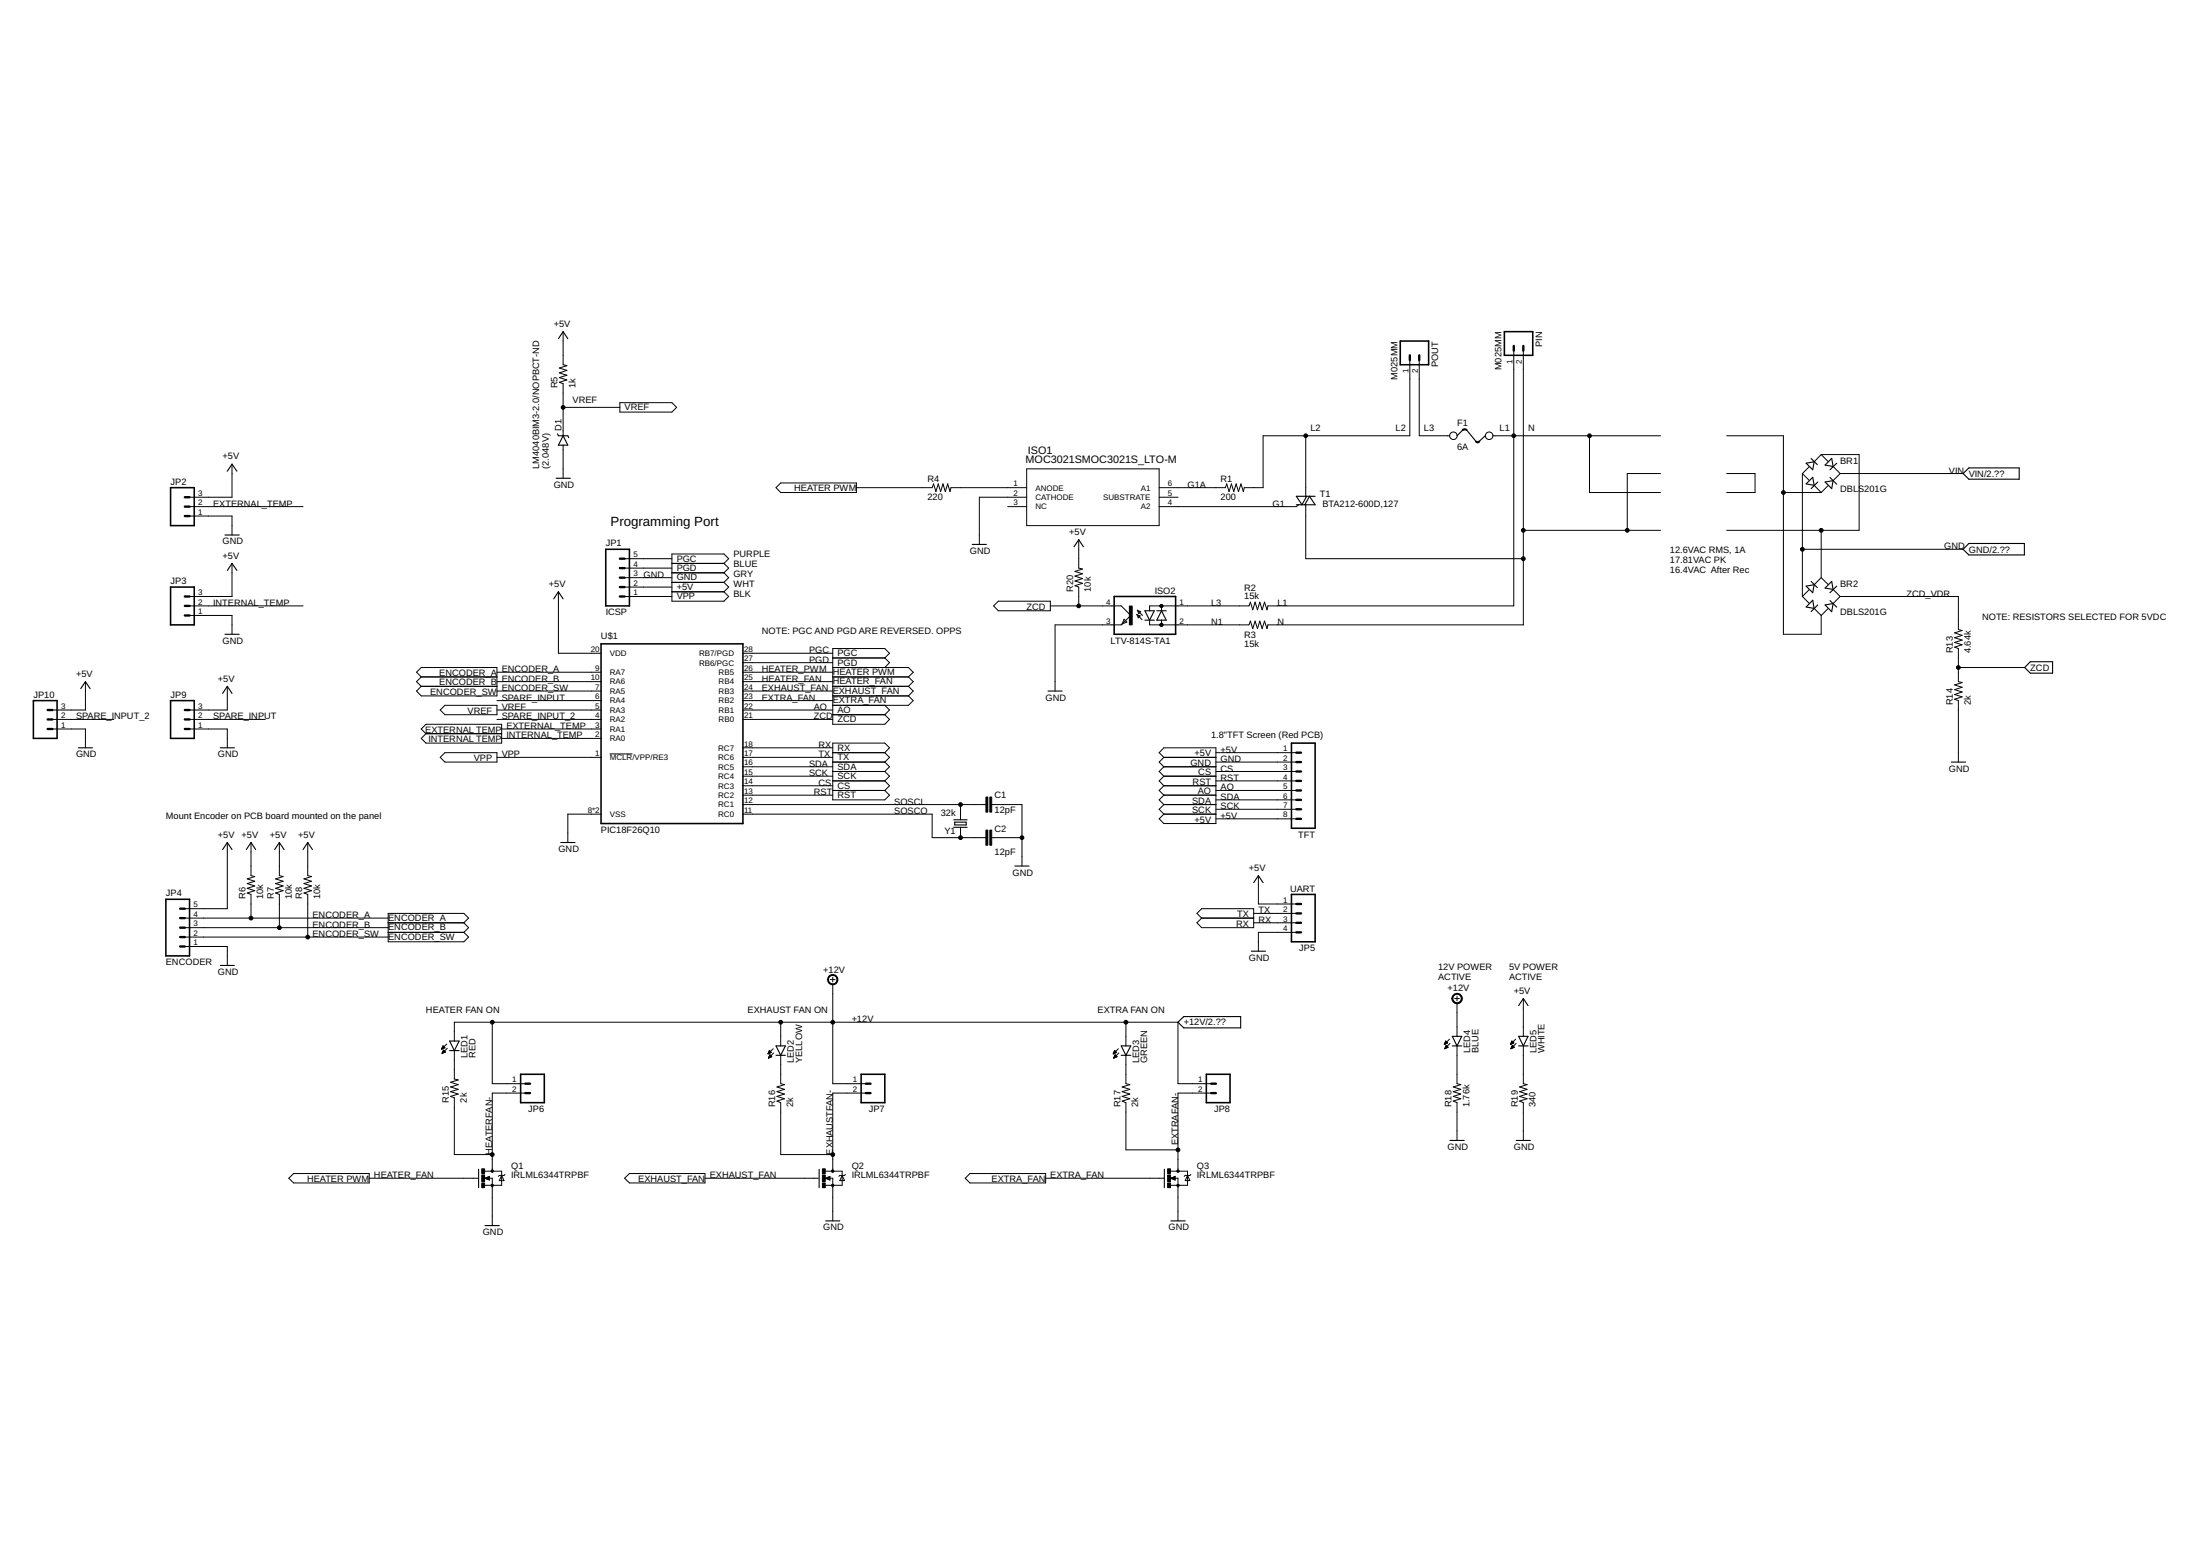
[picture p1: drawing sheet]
<svg xmlns="http://www.w3.org/2000/svg" width="297mm" height="210mm" viewBox="0 0 297 210" stroke-linecap="round" stroke-linejoin="round" font-family="sans-serif">
<g fill="none" stroke="#000" stroke-width=".14">
<path d="M76 44.8v4.4l.5 .2-1 .3 1 .3-1 .3 1 .4-1 .3 1 .3-1 .3 .5 .2v7M76 55h7.7M83.7 54.4h7l.7 .6-.7 .6h-7zM176.3 58.8v8.3M190.4 48.6v10.2h-19.9v7h-2.5l-.1 .6-.3-1.1-.4 1.1-.3-1.1-.3 1.1-.3-1.1-.4 1.1-.3-1.1-.2 .5h-8.9M191.6 48.6v10.2h4.1M201.5 58.8h22.7M204.4 47.3v34.5h-33.2l-.1 .5-.4-1-.3 1-.3-1-.3 1-.3-1-.4 1-.3-1-.2 .5h-13.4v.6M205.7 47.3v37h-34.5l-.1 .6-.4-1.1-.3 1.1-.3-1.1-.3 1.1-.3-1.1-.4 1.1-.3-1.1-.2 .5h-13.4v-.6M214.6 58.8v7.7h9.6M233.1 58.8h7.7v26.8h5.1v-2.5M25.6 68.4h15.3"/>
<path d="M25.6 69.7h5.7v2.5M31.3 62.7v4.4h-5.7M31.3 76.1v4.4h-5.7M75.4 79.9v8.3h5.8M76 60.1v4.5M84.3 79.2h6.4M84.3 78h6.4M84.3 76.7h6.4M84.3 75.4h6.4M90.7 76.1h7M90.7 77.3h7M90.7 78.6h7"/>
<path d="M90.7 79.9h7M97.7 76.1l.7-.7-.7-.6h-7v6.4h7l.7-.7-.7-.6M97.7 76.1l.7 .6-.7 .6M97.7 77.3l.7 .7-.7 .6M97.7 78.6l.7 .6-.7 .7M105.4 65.2h10.2v1.3h-10.2l-.6-.7zM115.6 65.8h10.3l.1-.5 .4 1.1 .3-1.1 .3 1.1 .3-1.1 .3 1.1 .4-1.1 .3 1.1 .1-.6h10.2M136.1 68.4h2.5M138.6 67.1h-6.4v6.4M138.6 63.3h17.9v7.7h-17.9zM145.6 72.9v3.8l.6 .1-1.1 .3 1.1 .3-1.1 .4 1.1 .3-1.1 .3 1.1 .3-1.1 .4 .5 .1v2.6M156.5 67.1h2.5"/>
<path d="M175.3 68.1l-.3 .3h-18.5M176.3 68.1v7.3h29.4M205.7 71.6h18.5M224.2 63.9h-4.5v7.7M233.1 63.9h3.9v2.6h-3.9M240.8 66.5h5.1M243.4 63.9l.9 .9M243.4 74.1h21.6M243.4 63.9v16.6M244.3 63l-.9 .9M244.3 79.6l-.9 .9M244.9 65.5l1 1"/>
<path d="M245.9 61.4l-1 .9M245.9 61.4l.9 .9M245.9 78l-1 .9M245.9 78l.9 .9M245.9 61.4h5.1v10.2h-17.9M245.9 71.6v6.4M246.8 65.6l-.9 .9M247.5 63l1 .9M247.5 79.6l1 .9M248.5 63.9l-1 1M248.5 63.9h16.5M7.1 97.1h8.3"/>
<path d="M7.1 98.4h4.4v2.5M11.5 92v3.8h-4.4M25.6 97.1h10.2M25.6 98.4h5.1v2.5M25.6 81.8h15.3M25.6 83.1h5.7v2.5M30.7 92.6v3.2h-5.1M56.9 98.4l.6-.6h10.2v2.5h-10.2l-.6-.6 .6-.7zM56.9 91.4l-.7-.7 .7-.6h10.2v3.8h-10.2l-.7-.6 .7-.7M56.9 91.4h10.2M56.9 92.6h10.2M56.9 91.4l-.7 .6 .7 .6"/>
<path d="M57.5 99h10.2M59.4 95.8l.7-.6h7v1.3h-7zM67.1 90.7h14.1M67.1 92h14.1M67.1 93.3h14.1M67.1 94.6h14.1M67.1 95.8h14.1M67.1 97.1h14.1M67.7 98.4h13.5M67.7 99.7h13.5M84.3 80.5h6.4M100.3 88.2h12.1"/>
<path d="M100.3 90.7h12.1M100.3 89.5h12.1M100.3 92h12.1M100.3 93.3h12.1M100.3 94.6h12.1M100.3 95.8h12.1M100.3 97.1h12.1M112.4 96.5h7.1M112.4 88.8h7.1M112.4 90.1h10.3l.6 .6-.6 .7M112.4 91.4h10.3M112.4 92.6h10.3"/>
<path d="M112.4 93.9h10.3M119.5 95.2l.6 .6-.6 .7M119.5 88.8l.6-.6-.6-.7h-7.1v10.3h7.1l.6-.7-.6-.6M119.5 88.8l.6 .7-.6 .6M122.7 93.9l.6 .7-.6 .6h-10.3M122.7 91.4l.6 .6-.6 .6M122.7 92.6l.6 .7-.6 .6M134.8 81.2h7v1.2h-7l-.6-.6zM141.8 81.8h9.6l1.3 1.3-1.2 1.1M151.5 84.2l-.1 .1h-8.9v9M151.8 83.6l.3 .4-.6 .2zM153.5 83l.7 .7"/>
<path d="M153.5 83l.4 .1-.2 .3zM153.6 82.4l.4 .2-.2 .2zM153.6 82.4l.7 .7M156.8 81.8v.6M156.8 83.7v.6M243.4 80.5l.9 .9M244.9 82.1l1 1M246.8 82.2l-.9 .9M248.5 80.5h15.9v4.5l.5 .1-1 .3 1 .4-1 .3 1 .3-1 .3 1 .3-1 .4 .5 .1v4.5l.5 .1-1 .4 1 .3-1 .3 1 .3-1 .3 1 .4-1 .3 .5 .2v8.3M248.5 80.5l-1 1M264.4 90.1h9M30.7 113.7v9h-5.7"/>
<path d="M33.9 113.7v4.5l.5 .1-1 .3 1 .4-1 .3 1 .3-1 .3 1 .3-1 .3 .5 .2v3.2M37.7 113.7v4.5l.5 .1-1 .3 1 .4-1 .3 1 .3-1 .3 1 .3-1 .3 .5 .2v4.5M41.6 113.7v4.5l.5 .1-1.1 .3 1.1 .4-1.1 .3 1.1 .3-1.1 .3 1.1 .3-1.1 .3 .6 .2v5.8M60.1 101.6h7v1.3h-7l-.7-.7zM67.1 102.2h14.1M81.2 109.9h-4.5v3.8M82.3 101.8h3.1M100.3 109.9h25.6v3.2h7.2M100.3 102.2h12.1M100.3 103.5h12.1M100.3 104.8h12.1M100.3 106.1h12.1"/>
<path d="M100.3 107.3h12.1M100.3 100.9h12.1M100.3 108.6h32.8M112.4 102.9h7.1M112.4 101.6h7.1M112.4 104.1h7.1M112.4 105.4h7.1M112.4 106.7h7.1M119.5 101.6l.6-.7-.6-.6h-7.1v7.7h7.1l.6-.7-.6-.6M119.5 101.6l.6 .6-.6 .7M119.5 104.1l.6 .7-.6 .6M119.5 102.9l.6 .6-.6 .6"/>
<path d="M119.5 105.4l.6 .7-.6 .6M129.7 108.6v2.1M129.7 111.7v1.4M133.9 108.6h4.1v8.3M133.9 113.1h4.1M157.1 109.9h7.1M157.1 102.2h7.1M157.1 103.5h7.1M157.1 104.8h7.1M157.1 106.1h7.1M157.1 107.3h7.1M157.1 102.2l-.6-.6 .6-.7h7.1v10.3h-7.1l-.6-.7 .6-.6"/>
<path d="M157.1 108.6h7.1M157.1 102.2l-.6 .7 .6 .6M157.1 103.5l-.6 .6 .6 .7M157.1 104.8l-.6 .6 .6 .7M157.1 106.1l-.6 .6 .6 .6M157.1 107.3l-.6 .7 .6 .6M157.1 108.6l-.6 .6 .6 .7M164.2 102.9h10.8M164.2 101.6h10.8M164.2 104.1h10.8M164.2 105.4h10.8M164.2 106.7h10.8"/>
<path d="M164.2 108h10.8M164.2 109.2h10.8M164.2 110.5h10.8M169.9 118.2v3.8h5.1M25 127.8h5.7v2.5M25 126.5h27.4M25 125.2h27.4M25 123.9h27.4M52.4 124.6h10.2M52.4 125.9h10.2M62.6 124.6l.7-.7-.7-.6h-10.2v3.8h10.2l.7-.6-.7-.6M62.6 124.6l.7 .6-.7 .7"/>
<path d="M66.5 138v8.3h4.4M105.4 138v3.2M112.1 132.2h.7M112.4 131.9v.6M112.4 132.9v13.4h4.5M152 138v3.2M161.6 123.3l.6-.6h7.1v2.5h-7.1l-.6-.6 .6-.7zM162.2 123.9h7.1M169.3 123.3h5.7M169.3 124.6h5.7M175 125.9h-5.1v2.5M196.4 134.8h.6"/>
<path d="M196.7 134.5v.6M196.7 135.4v4.5M205.7 134.8v5.1M39 159l.6-.6h10.2v1.3h-10.2zM49.8 159h14.7M59.6 141.6h.1M59.6 141.5h.2M59.7 141.5h.2M59.7 141.5h.3M59.7 142.2h.1M59.7 141.4h.3M59.7 142.1h.1"/>
<path d="M59.7 142.1h.2M59.8 141.3h.2M59.8 142h.2M59.8 141.3h.1M59.8 142h.3M59.8 141.2h.1M59.8 141.2l-.2 .4M59.8 141.2l.3 .2-.5 .2M59.8 141.9h.2M59.9 141.8h.1M60.1 142l-.2-.2-.2 .4M60.1 142l-.4 .2"/>
<path d="M60.3 140.9l-.7 .7M60.4 141.5l-.7 .7M61.3 140.5v-2.5h97.7v8.3h4.5M61.3 141.8v3.8l.6 .2-1.1 .3 1.1 .3-1.1 .3 1.1 .3-1.1 .4 1.1 .3-1.1 .3 .5 .2v7.7h5.2M65.4 159l.7-.2v.5zM65.4 158.1h2.3v1.9h-2.3M66 159h.5v6.4M67.7 158.7l.4 .7h-.7zM68.2 158.5l-.1 .2h-.7l-.1 .1M70.9 147.6h-4.4v10.5M84.3 159l.7-.6h10.2v1.3h-10.2zM95.2 159h15.3"/>
<path d="M103.7 142.2h.1M103.7 142.2h.2M103.7 142.1h.3M103.8 142.1h.3M103.8 142.8h.1M103.8 142h.3M103.8 142.7h.2M103.8 142h.2M103.8 142.7h.3M103.8 141.9h.2M103.8 142.6h.4M103.9 141.9h.1"/>
<path d="M103.9 141.8h.1M103.9 142.6h.2M103.9 141.8l-.2 .5M103.9 141.8l.2 .3-.4 .2M103.9 142.5h.2M103.9 142.5h.1M103.9 142.4h.1M103.9 142.4l.3 .2-.4 .2zM104.4 141.6l-.7 .7M104.5 142.1l-.7 .7M105.4 142.5v3.8l.5 .1-1 .3 1 .3-1 .4 1 .3-1 .3 1 .3-1 .3 .5 .2v7.1h7M111.4 158.1h2.3v1.9h-2.3"/>
<path d="M111.4 159l.7-.2v.5zM112 159h.4v5.8M113.7 158.7l.3 .7h-.6zM114.2 158.5l-.2 .2h-.6l-.1 .1M116.9 147.6h-4.5v10.5M130.3 159l.7-.6h10.2v1.3h-10.2zM141.2 159h15.9M150.3 142.2h.1M150.3 142.2h.2M150.4 142.1h.2M150.4 142.1h.3M150.4 142h.3"/>
<path d="M150.4 142.8h.1M150.4 142.7h.2M150.4 142h.2M150.4 142.7h.3M150.5 141.9h.1M150.5 142.6h.3M150.5 142.6h.2M150.5 142.5h.2M150.5 141.8l.2 .3-.4 .2zM150.5 142.5h.1M150.6 142.4h.1M150.6 142.4l.2 .2-.4 .2z"/>
<path d="M151 141.6l-.7 .7M151.1 142.1l-.7 .7M152 142.5v3.8l.5 .1-1 .3 1 .3-1 .4 1 .3-1 .3 1 .3-1 .3 .5 .2v6.4h7M158 159l.7-.2v.5zM158.1 158.1h2.2v1.9h-2.3M158.6 159h.4v5.8M160.3 158.7l.4 .7h-.7zM160.8 158.5l-.1 .2h-.7l-.1 .1M163.5 147.6h-4.5v10.5M195 141h.1M195 140.9h.1M195.1 140.9h.1"/>
<path d="M195.1 140.8h.2M195.1 141.5v.1M195.1 141.5h.1M195.1 140.8h.4M195.1 141.5h.2M195.1 140.7h.3M195.1 141.4h.3M195.1 140.7h.2M195.2 141.4h.3M195.2 140.6h.1M195.2 141.3h.3M195.2 141.3h.2"/>
<path d="M195.2 141.2h.2M195.2 141.2h.1M195.2 141.1h.1M195.5 140.8l-.3-.3-.2 .5M195.5 140.8l-.5 .2M195.5 141.4l-.2-.3-.2 .5M195.5 141.4l-.4 .2M195.7 140.3l-.7 .7M195.8 140.8l-.7 .8M196.7 141.2v5.1l.5 .1-1 .3 1 .3-1 .4 1 .3-1 .3 1 .3-1 .3 .5 .2v5.1M204 141h.1M204 140.9h.1"/>
<path d="M204 140.9h.2M204 141.5h.1M204 140.8h.3M204 140.8h.4M204 141.5h.2M204 140.7h.3M204.1 141.4h.2M204.1 140.7h.2M204.1 141.4h.3M204.1 141.3h.3M204.1 140.6h.1M204.2 141.2h.1"/>
<path d="M204.2 141.1h.1M204.2 141.1l-.2 .5M204.2 141.1l.2 .3M204.4 140.8l-.3-.3-.2 .5M204.4 140.8l-.5 .2M204.4 141.4l-.4 .2M204.6 140.3l-.7 .7M204.7 140.8l-.7 .8M205.7 141.2v5.1l.5 .1-1 .3 1 .3-1 .4 1 .3-1 .3 1 .3-1 .3 .5 .2v5.1"/>
<circle cx="196.2" cy="58.8" r=".51"/>
<circle cx="201.1" cy="58.8" r=".51"/>
</g>
<g fill="none" stroke="#000" stroke-width=".15">
<path d="M75.3 58.6l.1 .2h1.3l.1 .3M75.4 45.7l.6-.9 .7 .9M76 58.8l.7 1.3h-1.3zM197.5 58l-.8 .8M198 58l1.3 1.6M200.5 58.8l-.8 .8M30.4 72.2h1.9M30.7 77l.6-.9 .7 .9M30.7 63.6l.6-.9 .7 .9M75.1 64.6h1.9M131.3 73.5h1.9M145 73.8l.6-.9 .7 .9"/>
<path d="M175 68.1h2.6l-.8-1.1-.6 1.1M176.4 67l-.6 1.1-.8-1.1h2.6M243.9 62.5l1-.2-.1 1.1zM243.9 79.1l1-.2-.1 1.1zM244.5 61.9l.9 .8M244.5 78.5l.9 .8M244.8 64.4l.1 1.1-1-.2zM245.4 65.1l-.9 .9M246.4 65.1l1.1-.2-.2 1.1zM247.1 64.5l.9 .9M247.3 61.9l.2 1.1-1.1-.2zM247.3 78.5l.2 1.1-1.1-.2z"/>
<path d="M248 62.5l-.9 .9M248 79.1l-.9 .9M265 63.9l.8-.7h6.8v1.5h-6.8zM265.8 73.4h7.5v1.5h-7.5l-.8-.8zM10.9 93l.6-1 .7 1M30.1 93.6l.6-1 .6 1M30.4 85.6h1.9M74.8 80.8l.6-.9 .6 .9M141.5 93.3h1.9M154.6 82.4h1.3l-.7 1.3zM154.6 83.7h1.3M156.2 82.4h1.3"/>
<path d="M156.8 82.4l.7 1.3h-1.3zM244.8 81l.1 1.1-1-.2zM245.4 81.7l-.9 .8M246.4 81.7l1.1-.2-.2 1.1zM247.1 81.1l.9 .9M274.1 89.3h3v1.6h-3l-.7-.8zM10.6 100.9h1.9M29.7 100.9h1.9M30.1 114.7l.6-1 .6 1M33.3 114.7l.6-1 .6 1M37.1 114.7l.6-1 .7 1M40.9 114.7l.7-1 .6 1"/>
<path d="M75.7 113.7h1.9M128.8 111.7h1.8M128.8 110.7h1.8M128.9 111h1.6v.4h-1.6zM137 116.9h1.9M169.3 119.1l.6-.9 .6 .9M263.5 102.9h1.9M29.7 130.3h1.9M159 138l.8-.8h7.7v1.5h-7.7zM169 128.4h1.9M196.1 139.9h1.3l-.7 1.3zM205 139.9h1.3l-.6 1.3z"/>
<path d="M205 135.7l.7-.9 .6 .9M60.7 140.5h1.3l-.7 1.3zM60.7 141.8h1.3M64.6 157.8v2.5M104.8 141.2h1.2l-.6 1.3zM104.8 142.5h1.2M110.6 157.8v2.5M151.4 142.5h1.3M151.4 141.2h1.3l-.7 1.3zM157.2 157.8v2.5M195.8 153.9h1.9M196.1 141.2h1.3"/>
<path d="M204.7 153.9h1.9M205 141.2h1.3M65.5 165.4h1.9M111.5 164.8h1.9M158.1 164.8h1.9"/>
</g>
<g fill="none" stroke="#000" stroke-width=".21">
<path d="M189.1 46h3.8v3.2h-3.8zM203.1 44.8h3.8v3.2h-3.8zM23 65.8h3.2v5.2h-3.2zM23 79.2h3.2v5.1h-3.2zM81.8 74.1h3.2v7.7h-3.2zM4.5 94.6h3.2v5.1h-3.2zM23 94.6h3.2v5.1h-3.2zM81.2 86.9h19.1v24.3h-19.1zM150.4 80.5h8.3v5.1h-8.3zM174.4 100.3h3.2v11.5h-3.2zM22.4 121.4h3.2v7.6h-3.2zM174.4 120.7h3.2v6.4h-3.2z"/>
<path d="M70.3 145h3.2v3.8h-3.2zM116.3 145h3.2v3.8h-3.2zM162.9 145h3.2v3.8h-3.2z"/>
</g>
<g fill="#000" stroke="#000" stroke-width=".14">
<path d="M197.4 58l.4-.1v.1l-.3 .1z" fill-rule="evenodd"/>
<path d="M197.8 57.9l.3 .1-.1 .1-.2-.1z" fill-rule="evenodd"/>
<path d="M199.2 59.6l.1-.1 .2 .1v.2z" fill-rule="evenodd"/>
<path d="M199.5 59.6h.3l-.2 .2z" fill-rule="evenodd"/>
<path d="M156.7 81.6h.3l.1 .2-.1 .2h-.3l-.1-.2h.2h-.2z" fill-rule="evenodd"/>
<path d="M156.7 84.2h.3l.1 .1-.1 .2h-.3l-.1-.2h.2h-.2z" fill-rule="evenodd"/>
<path d="M111.9 131.8a.7 .7 0 0 1 1.1 .1 .7 .7 0 0 1-.4 1 .7 .7 0 0 1-.9-.7h.2a.58 .58 0 0 1 .8-.4 .58 .58 0 0 1 .1 .9 .58 .58 0 0 1-.9-.3v-.2h-.2z" fill-rule="evenodd"/>
<path d="M196.2 134.3a.71 .71 0 0 1 1.1 .1 .71 .71 0 0 1-.4 1.1 .71 .71 0 0 1-.9-.7h.2a.57 .57 0 0 1 .7-.6 .57 .57 0 0 1 .2 1 .57 .57 0 0 1-.9-.2v-.2h-.2z" fill-rule="evenodd"/>
<path d="M66.3 159.9h.3v.2h-.3z" fill-rule="evenodd"/>
<path d="M66.3 158h.3v.2h-.3z" fill-rule="evenodd"/>
<path d="M112.3 159.9h.2v.2h-.2z" fill-rule="evenodd"/>
<path d="M112.3 158h.2v.2h-.2z" fill-rule="evenodd"/>
<path d="M158.9 159.9h.3v.2h-.3z" fill-rule="evenodd"/>
<path d="M158.9 158h.3v.2h-.3z" fill-rule="evenodd"/>
<circle cx="76" cy="55" r=".25"/>
<circle cx="176.3" cy="58.8" r=".25"/>
<circle cx="204.4" cy="58.8" r=".25"/>
<circle cx="214.6" cy="58.8" r=".25"/>
<circle cx="205.7" cy="71.6" r=".25"/>
<circle cx="205.7" cy="75.4" r=".25"/>
<circle cx="219.7" cy="71.6" r=".25"/>
<circle cx="240.8" cy="66.5" r=".25"/>
<circle cx="243.4" cy="74.1" r=".25"/>
<circle cx="245.9" cy="71.6" r=".25"/>
<circle cx="145.6" cy="81.8" r=".25"/>
<circle cx="264.4" cy="90.1" r=".25"/>
<circle cx="129.7" cy="108.6" r=".25"/>
<circle cx="129.7" cy="113.1" r=".25"/>
<circle cx="138" cy="113.1" r=".25"/>
<circle cx="33.9" cy="123.9" r=".25"/>
<circle cx="37.7" cy="125.2" r=".25"/>
<circle cx="41.6" cy="126.5" r=".25"/>
<circle cx="66.5" cy="138" r=".25"/>
<circle cx="105.4" cy="138" r=".25"/>
<circle cx="112.4" cy="138" r=".25"/>
<circle cx="152" cy="138" r=".25"/>
<circle cx="66.5" cy="155.9" r=".25"/>
<circle cx="112.4" cy="155.9" r=".25"/>
<circle cx="159" cy="155.2" r=".25"/>
</g>
<g fill="#000" stroke="#000" stroke-width=".14">
<path d="M152.5 81.8h.4v2.5h-.4zM133.1 107.6h.3v2h-.3zM133.1 112.1h.3v2h-.3zM133.6 107.6h.3v2h-.3zM133.6 112.1h.3v2h-.3zM65 159.7h.4v.6h-.4zM65 157.8h.4v.6h-.4zM65 158.6h.4v.9h-.4zM111 159.7h.4v.6h-.4zM111 157.8h.4v.6h-.4zM111 158.6h.4v.9h-.4zM157.6 159.7h.4v.6h-.4z"/>
<path d="M157.6 157.8h.4v.6h-.4zM157.6 158.6h.4v.9h-.4z"/>
</g>
<g fill="none" stroke="#000" stroke-width=".32">
<path d="M190.4 48v.6M191.6 48v.6M204.4 46.7v.6M205.7 46.7v.6M25 67.1h.6M25 68.4h.6M25 69.7h.6M83.7 78h.6M83.7 79.2h.6M83.7 75.4h.6M83.7 76.7h.6M6.4 95.8h.7"/>
<path d="M6.4 97.1h.7M6.4 98.4h.7M25 80.5h.6M25 81.8h.6M25 83.1h.6M25 95.8h.6M25 97.1h.6M25 98.4h.6M83.7 80.5h.6M175 104.1h.7M175 102.9h.7M175 101.6h.7"/>
<path d="M175 106.7h.7M175 105.4h.7M175 108h.7M175 109.2h.7M175 110.5h.7M24.3 125.2h.7M24.3 126.5h.7M24.3 127.8h.7M24.3 122.7h.7M24.3 123.9h.7M175 124.6h.7M175 123.3h.7"/>
<path d="M175 122h.7M175 125.9h.7M70.9 147.6h.7M70.9 146.3h.7M116.9 147.6h.6M116.9 146.3h.6M163.5 147.6h.7M163.5 146.3h.7"/>
</g>
<path d="M66 158.9l-.4 .1 .4 .2v-.2h-.1M112 158.9l-.5 .1 .5 .2v-.2h-.1M158.6 158.9l-.4 .1 .4 .2v-.2h-.1" fill="none" stroke="#000" stroke-width=".17"/>
<text font-size="1.8" x="82.4" y="70.9">Programming Port</text>
<g font-size="1.5">
<text x="138.5" y="62.5">MOC3021SMOC3021S_LTO-M</text>
<text x="138.8" y="61.3">ISO1</text>
</g>
<g font-size="1.2">
<text x="74.8" y="44.1">+5V</text>
<text x="208.2" y="46.8" transform="rotate(-90 208.2 46.8)">PIN</text>
<text x="75.3" y="52.4" transform="rotate(-90 75.3 52.4)">R5</text>
<text x="77.7" y="52.4" transform="rotate(-90 77.7 52.4)">1k</text>
<text x="188.7" y="51.3" transform="rotate(-90 188.7 51.3)">M025MM</text>
<text x="194.2" y="49.5" transform="rotate(-90 194.2 49.5)">POUT</text>
<text x="202.7" y="50" transform="rotate(-90 202.7 50)">M025MM</text>
<text x="75.8" y="58.2" transform="rotate(-90 75.8 58.2)">D1</text>
<text x="77.3" y="54.3">VREF</text>
<text x="84.3" y="55.4">VREF</text>
<text x="176.9" y="58.2">L2</text>
<text x="188.4" y="58.2">L2</text>
<text x="192.3" y="58.2">L3</text>
<text x="196.7" y="57.5">F1</text>
<text x="202.5" y="58.2">L1</text>
<text x="206.3" y="58.2">N</text>
<text x="23" y="65.5">JP2</text>
<text x="30.1" y="62">+5V</text>
<text x="72.8" y="63.3" transform="rotate(-90 72.8 63.3)">LM4040BIM3-2.0/NOPBCT-ND</text>
<text x="74.1" y="63.3" transform="rotate(-90 74.1 63.3)">(2.048V)</text>
<text x="74.8" y="65.8">GND</text>
<text x="125.2" y="65.1">R4</text>
<text x="160.3" y="65.8">G1A</text>
<text x="164.8" y="65.1">R1</text>
<text x="196.7" y="60.7">6A</text>
<text x="248.5" y="62.6">BR1</text>
<text x="263.1" y="63.9">VIN</text>
<text x="265.8" y="64.4">VIN/2.??</text>
<text x="28.8" y="68.4">EXTERNAL_TEMP</text>
<text x="107.2" y="66.3">HEATER PWM</text>
<text x="125.2" y="67.5">220</text>
<text x="164.8" y="67.5">200</text>
<text x="171.8" y="68.4">G1</text>
<text x="178.2" y="67.1">T1</text>
<text x="178.5" y="68.4">BTA212-600D,127</text>
<text x="248.5" y="66.5">DBLS201G</text>
<text x="30.1" y="75.4">+5V</text>
<text x="30.1" y="73.5">GND</text>
<text x="81.8" y="73.8">JP1</text>
<text x="86.9" y="78">GND</text>
<text x="91.4" y="75.8">PGC</text>
<text x="91.4" y="77.1">PGD</text>
<text x="99" y="75.2">PURPLE</text>
<text x="99" y="76.5">BLUE</text>
<text x="99" y="77.9">GRY</text>
<text x="131" y="74.8">GND</text>
<text x="144.4" y="72.2">+5V</text>
<text x="225.5" y="74.7">12.6VAC RMS, 1A</text>
<text x="225.5" y="76">17.81VAC PK</text>
<text x="225.5" y="77.3">16.4VAC After Rec</text>
<text x="262.5" y="74.1">GND</text>
<text x="265.8" y="74.6">GND/2.??</text>
<text x="23" y="78.9">JP3</text>
<text x="28.8" y="81.8">INTERNAL_TEMP</text>
<text x="74.1" y="79.2">+5V</text>
<text x="81.8" y="83.1">ICSP</text>
<text x="91.4" y="78.4">GND</text>
<text x="91.4" y="79.6">+5V</text>
<text x="91.4" y="80.9">VPP</text>
<text x="99" y="79.2">WHT</text>
<text x="99" y="80.5">BLK</text>
<text x="138.6" y="82.3">ZCD</text>
<text x="144.9" y="79.9" transform="rotate(-90 144.9 79.9)">R20</text>
<text x="147.3" y="79.9" transform="rotate(-90 147.3 79.9)">10k</text>
<text x="155.9" y="80.2">ISO2</text>
<text x="163.5" y="81.8">L3</text>
<text x="168" y="80.9">15k</text>
<text x="168" y="79.8">R2</text>
<text x="172.5" y="81.8">L1</text>
<text x="248.5" y="83.1">DBLS201G</text>
<text x="248.5" y="79.2">BR2</text>
<text x="257.4" y="80.5">ZCD_VDR</text>
<text x="267.6" y="83.7">NOTE: RESISTORS SELECTED FOR 5VDC</text>
<text x="30.1" y="86.9">GND</text>
<text x="81.1" y="86.3">U$1</text>
<text x="102.9" y="85.6">NOTE: PGC AND PGD ARE REVERSED. OPPS</text>
<text x="109.2" y="89.5">PGD</text>
<text x="109.2" y="88.2">PGC</text>
<text x="113.1" y="88.6">PGC</text>
<text x="113.1" y="89.8">PGD</text>
<text x="149.9" y="86.9">LTV-814S-TA1</text>
<text x="163.5" y="84.4">N1</text>
<text x="168" y="87.3">15k</text>
<text x="168" y="86.2">R3</text>
<text x="172.5" y="84.4">N</text>
<text x="263.7" y="88.2" transform="rotate(-90 263.7 88.2)">R13</text>
<text x="266.1" y="88.2" transform="rotate(-90 266.1 88.2)">4.64k</text>
<text x="4.5" y="94.2">JP10</text>
<text x="10.3" y="91.4">+5V</text>
<text x="23" y="94.2">JP9</text>
<text x="29.4" y="92">+5V</text>
<text x="58.1" y="93.8">ENCODER_SW</text>
<text x="59.3" y="91.2">ENCODER_A</text>
<text x="59.3" y="92.5">ENCODER_B</text>
<text x="67.7" y="95.8">VREF</text>
<text x="67.7" y="90.7">ENCODER_A</text>
<text x="67.7" y="92">ENCODER_B</text>
<text x="67.7" y="93.3">ENCODER_SW</text>
<text x="67.7" y="94.6">SPARE_INPUT</text>
<text x="102.9" y="90.7">HEATER_PWM</text>
<text x="102.9" y="92">HEATER_FAN</text>
<text x="102.9" y="93.3">EXHAUST_FAN</text>
<text x="102.9" y="94.6">EXTRA_FAN</text>
<text x="109.9" y="95.8">AO</text>
<text x="112.4" y="91.1">HEATER PWM</text>
<text x="112.4" y="92.4">HEATER_FAN</text>
<text x="112.4" y="93.7">EXHAUST_FAN</text>
<text x="112.4" y="95">EXTRA_FAN</text>
<text x="141.2" y="94.6">GND</text>
<text x="263.7" y="95.2" transform="rotate(-90 263.7 95.2)">R14</text>
<text x="266.1" y="95.2" transform="rotate(-90 266.1 95.2)">2k</text>
<text x="274.1" y="90.5">ZCD</text>
<text x="10.3" y="97.1">SPARE_INPUT_2</text>
<text x="28.8" y="97.1">SPARE_INPUT</text>
<text x="57.4" y="98.9">EXTERNAL TEMP</text>
<text x="57.9" y="100.2">INTERNAL TEMP</text>
<text x="63.1" y="96.3">VREF</text>
<text x="67.7" y="97.1">SPARE_INPUT_2</text>
<text x="68.4" y="99.7">INTERNAL_TEMP</text>
<text x="68.4" y="98.4">EXTERNAL_TEMP</text>
<text x="109.9" y="97.1">ZCD</text>
<text x="110.5" y="101">RX</text>
<text x="113.1" y="97.5">ZCD</text>
<text x="113.1" y="101.3">RX</text>
<text x="113.1" y="96.2">AO</text>
<text x="163.5" y="99.7">1.8&quot;TFT Screen (Red PCB)</text>
<text x="164.8" y="101.6">+5V</text>
<text x="10.3" y="102.2">GND</text>
<text x="29.4" y="102.2">GND</text>
<text x="64" y="102.7">VPP</text>
<text x="67.7" y="102.2">VPP</text>
<text x="109.2" y="104.8">SCK</text>
<text x="109.2" y="103.5">SDA</text>
<text x="109.9" y="107.3">RST</text>
<text x="110.5" y="102.2">TX</text>
<text x="110.5" y="106.1">CS</text>
<text x="113.1" y="102.6">TX</text>
<text x="113.1" y="105.2">SCK</text>
<text x="113.1" y="103.9">SDA</text>
<text x="113.1" y="106.4">CS</text>
<text x="113.1" y="107.7">RST</text>
<text x="134.3" y="107.8">C1</text>
<text x="160.7" y="103.4">GND</text>
<text x="161" y="105.9">RST</text>
<text x="161.3" y="102.1">+5V</text>
<text x="161.7" y="107.2">AO</text>
<text x="161.8" y="104.6">CS</text>
<text x="164.8" y="102.9">GND</text>
<text x="164.8" y="106.7">AO</text>
<text x="164.8" y="104.1">CS</text>
<text x="164.8" y="105.4">RST</text>
<text x="164.8" y="108">SDA</text>
<text x="263.1" y="104.1">GND</text>
<text x="22.4" y="110.5">Mount Encoder on PCB board mounted on the panel</text>
<text x="29.4" y="113.1">+5V</text>
<text x="32.6" y="113.1">+5V</text>
<text x="36.4" y="113.1">+5V</text>
<text x="40.3" y="113.1">+5V</text>
<text x="81.1" y="112.4">PIC18F26Q10</text>
<text x="120.7" y="108.6">SOSCI</text>
<text x="120.7" y="109.9">SOSCO</text>
<text x="127" y="110.1">32k</text>
<text x="127.5" y="112.6">Y1</text>
<text x="134.3" y="109.7">12pF</text>
<text x="134.3" y="112.3">C2</text>
<text x="161" y="108.5">SDA</text>
<text x="161" y="109.8">SCK</text>
<text x="161.3" y="111">+5V</text>
<text x="164.8" y="110.5">+5V</text>
<text x="164.8" y="109.3">SCK</text>
<text x="175.3" y="113.1">TFT</text>
<text x="75.4" y="115">GND</text>
<text x="134.3" y="115.4">12pF</text>
<text x="136.7" y="118.2">GND</text>
<text x="168.6" y="117.6">+5V</text>
<text x="22.4" y="121">JP4</text>
<text x="33.1" y="121.4" transform="rotate(-90 33.1 121.4)">R6</text>
<text x="35.5" y="121.4" transform="rotate(-90 35.5 121.4)">10k</text>
<text x="37" y="121.4" transform="rotate(-90 37 121.4)">R7</text>
<text x="39.4" y="121.4" transform="rotate(-90 39.4 121.4)">10k</text>
<text x="40.8" y="121.4" transform="rotate(-90 40.8 121.4)">R8</text>
<text x="42.2" y="123.9">ENCODER_A</text>
<text x="42.2" y="125.2">ENCODER_B</text>
<text x="43.2" y="121.4" transform="rotate(-90 43.2 121.4)">10k</text>
<text x="52.4" y="124.3">ENCODER_A</text>
<text x="52.4" y="125.6">ENCODER_B</text>
<text x="166.9" y="125.1">RX</text>
<text x="167" y="123.8">TX</text>
<text x="169.9" y="124.6">RX</text>
<text x="169.9" y="123.3">TX</text>
<text x="174.2" y="120.4">UART</text>
<text x="22.4" y="130.3">ENCODER</text>
<text x="29.4" y="131.6">GND</text>
<text x="42.2" y="126.5">ENCODER_SW</text>
<text x="52.4" y="126.9">ENCODER_SW</text>
<text x="111.2" y="131.3">+12V</text>
<text x="168.6" y="129.7">GND</text>
<text x="175.4" y="128.4">JP5</text>
<text x="194.2" y="130.9">12V POWER</text>
<text x="203.8" y="130.9">5V POWER</text>
<text x="57.5" y="136.7">HEATER FAN ON</text>
<text x="100.9" y="136.7">EXHAUST FAN ON</text>
<text x="115" y="138">+12V</text>
<text x="148.2" y="136.7">EXTRA FAN ON</text>
<text x="194.2" y="132.2">ACTIVE</text>
<text x="195.5" y="133.8">+12V</text>
<text x="203.8" y="132.2">ACTIVE</text>
<text x="204.4" y="134.1">+5V</text>
<text x="63.1" y="142.8" transform="rotate(-90 63.1 142.8)">LED1</text>
<text x="64.2" y="142.8" transform="rotate(-90 64.2 142.8)">RED</text>
<text x="107.2" y="143.5" transform="rotate(-90 107.2 143.5)">LED2</text>
<text x="108.3" y="143.5" transform="rotate(-90 108.3 143.5)">YELLOW</text>
<text x="153.8" y="143.5" transform="rotate(-90 153.8 143.5)">LED3</text>
<text x="154.9" y="143.5" transform="rotate(-90 154.9 143.5)">GREEN</text>
<text x="159.8" y="138.4">+12V/2.??</text>
<text x="198.5" y="142.2" transform="rotate(-90 198.5 142.2)">LED4</text>
<text x="199.6" y="142.2" transform="rotate(-90 199.6 142.2)">BLUE</text>
<text x="207.5" y="142.2" transform="rotate(-90 207.5 142.2)">LED5</text>
<text x="208.5" y="142.2" transform="rotate(-90 208.5 142.2)">WHITE</text>
<text x="60.6" y="148.8" transform="rotate(-90 60.6 148.8)">R15</text>
<text x="63" y="148.8" transform="rotate(-90 63 148.8)">2k</text>
<text x="104.7" y="149.5" transform="rotate(-90 104.7 149.5)">R16</text>
<text x="107.1" y="149.5" transform="rotate(-90 107.1 149.5)">2k</text>
<text x="151.3" y="149.5" transform="rotate(-90 151.3 149.5)">R17</text>
<text x="153.7" y="149.5" transform="rotate(-90 153.7 149.5)">2k</text>
<text x="196" y="149.5" transform="rotate(-90 196 149.5)">R18</text>
<text x="198.4" y="149.5" transform="rotate(-90 198.4 149.5)">1.76k</text>
<text x="204.9" y="149.5" transform="rotate(-90 204.9 149.5)">R19</text>
<text x="207.3" y="149.5" transform="rotate(-90 207.3 149.5)">340</text>
<text x="66.5" y="155.9" transform="rotate(-90 66.5 155.9)">HEATERFAN-</text>
<text x="71.3" y="150.1">JP6</text>
<text x="112.4" y="155.9" transform="rotate(-90 112.4 155.9)">EXHAUSTFAN-</text>
<text x="117.3" y="150.1">JP7</text>
<text x="159.1" y="154.6" transform="rotate(-90 159.1 154.6)">EXTRAFAN-</text>
<text x="163.9" y="150.1">JP8</text>
<text x="195.5" y="155.2">GND</text>
<text x="204.4" y="155.2">GND</text>
<text x="41.5" y="159.6">HEATER PWM</text>
<text x="50.5" y="159">HEATER_FAN</text>
<text x="69" y="159">IRLML6344TRPBF</text>
<text x="69" y="157.8">Q1</text>
<text x="86.2" y="159.6">EXHAUST_FAN</text>
<text x="95.8" y="159">EXHAUST_FAN</text>
<text x="115" y="159">IRLML6344TRPBF</text>
<text x="115" y="157.8">Q2</text>
<text x="133.9" y="159.6">EXTRA_FAN</text>
<text x="141.8" y="159">EXTRA_FAN</text>
<text x="161.6" y="159">IRLML6344TRPBF</text>
<text x="161.6" y="157.8">Q3</text>
<text x="65.2" y="166.7">GND</text>
<text x="111.2" y="166.1">GND</text>
<text x="157.8" y="166.1">GND</text>
</g>
<g font-size="1.1">
<text x="190.2" y="50.4" transform="rotate(-90 190.2 50.4)">1</text>
<text x="191.4" y="50.4" transform="rotate(-90 191.4 50.4)">2</text>
<text x="204.2" y="49.1" transform="rotate(-90 204.2 49.1)">1</text>
<text x="205.5" y="49.1" transform="rotate(-90 205.5 49.1)">2</text>
<text x="136.9" y="65.7">1</text>
<text x="157.7" y="65.7">6</text>
<text x="26.8" y="69.5">1</text>
<text x="26.8" y="68.2">2</text>
<text x="26.8" y="66.9">3</text>
<text x="136.9" y="66.9">2</text>
<text x="136.9" y="68.2">3</text>
<text x="139.8" y="66.2">ANODE</text>
<text x="139.8" y="67.5">CATHODE</text>
<text x="139.8" y="68.8">NC</text>
<text x="148.9" y="67.5">SUBSTRATE</text>
<text x="154" y="68.8">A2</text>
<text x="154" y="66.2">A1</text>
<text x="157.7" y="68.2">4</text>
<text x="157.7" y="66.9">5</text>
<text x="85.5" y="77.8">3</text>
<text x="85.5" y="76.5">4</text>
<text x="85.5" y="75.2">5</text>
<text x="26.8" y="82.9">1</text>
<text x="26.8" y="81.6">2</text>
<text x="26.8" y="80.3">3</text>
<text x="85.5" y="80.3">1</text>
<text x="85.5" y="79.1">2</text>
<text x="149.3" y="81.6">4</text>
<text x="159.2" y="81.6">1</text>
<text x="79.8" y="88">20</text>
<text x="82.3" y="88.6">VDD</text>
<text x="94.4" y="88.6">RB7/PGD</text>
<text x="94.4" y="89.8">RB6/PGC</text>
<text x="100.5" y="88">28</text>
<text x="100.5" y="89.3">27</text>
<text x="149.3" y="84.2">3</text>
<text x="159.2" y="84.2">2</text>
<text x="8.2" y="95.7">3</text>
<text x="26.8" y="95.7">3</text>
<text x="79.8" y="91.8">10</text>
<text x="80.4" y="90.6">9</text>
<text x="80.4" y="93.1">7</text>
<text x="80.4" y="94.4">6</text>
<text x="80.4" y="95.7">5</text>
<text x="82.3" y="91.1">RA7</text>
<text x="82.3" y="93.7">RA5</text>
<text x="82.3" y="92.4">RA6</text>
<text x="82.3" y="95">RA4</text>
<text x="97" y="91.1">RB5</text>
<text x="97" y="92.4">RB4</text>
<text x="97" y="93.7">RB3</text>
<text x="97" y="94.9">RB2</text>
<text x="100.5" y="90.6">26</text>
<text x="100.5" y="91.8">25</text>
<text x="100.5" y="93.1">24</text>
<text x="100.5" y="94.4">23</text>
<text x="100.5" y="95.7">22</text>
<text x="8.2" y="98.2">1</text>
<text x="8.2" y="96.9">2</text>
<text x="26.8" y="98.2">1</text>
<text x="26.8" y="96.9">2</text>
<text x="80.4" y="96.9">4</text>
<text x="80.4" y="98.2">3</text>
<text x="80.4" y="99.5">2</text>
<text x="82.3" y="96.2">RA3</text>
<text x="82.3" y="97.5">RA2</text>
<text x="82.3" y="98.8">RA1</text>
<text x="82.3" y="100.1">RA0</text>
<text x="97" y="101.3">RC7</text>
<text x="97" y="96.2">RB1</text>
<text x="97" y="97.5">RB0</text>
<text x="100.5" y="96.9">21</text>
<text x="100.5" y="100.8">18</text>
<text x="173.3" y="101.4">1</text>
<text x="80.4" y="102">1</text>
<text x="82.3" y="102.6">MCLR/VPP/RE3</text>
<text x="97" y="103.9">RC5</text>
<text x="97" y="105.2">RC4</text>
<text x="97" y="106.4">RC3</text>
<text x="97" y="102.6">RC6</text>
<text x="97" y="107.7">RC2</text>
<text x="100.5" y="103.3">16</text>
<text x="100.5" y="104.6">15</text>
<text x="100.5" y="105.9">14</text>
<text x="100.5" y="102">17</text>
<text x="100.5" y="107.2">13</text>
<text x="173.3" y="102.7">2</text>
<text x="173.3" y="104">3</text>
<text x="173.3" y="105.2">4</text>
<text x="173.3" y="106.5">5</text>
<text x="173.3" y="107.8">6</text>
<text x="79.4" y="109.7">8*2</text>
<text x="82.3" y="110.3">VSS</text>
<text x="97" y="110.3">RC0</text>
<text x="97" y="109">RC1</text>
<text x="100.5" y="109.7">11</text>
<text x="100.5" y="108.4">12</text>
<text x="173.3" y="109.1">7</text>
<text x="173.3" y="110.3">8</text>
<text x="26.1" y="125">3</text>
<text x="26.1" y="123.8">4</text>
<text x="26.1" y="122.5">5</text>
<text x="173.3" y="121.8">1</text>
<text x="173.3" y="123.1">2</text>
<text x="173.3" y="124.4">3</text>
<text x="173.3" y="125.7">4</text>
<text x="26.1" y="127.6">1</text>
<text x="26.1" y="126.3">2</text>
<text x="69.2" y="146.1">1</text>
<text x="69.2" y="147.4">2</text>
<text x="115.1" y="146.1">1</text>
<text x="115.1" y="147.4">2</text>
<text x="161.8" y="146.1">1</text>
<text x="161.8" y="147.4">2</text>
</g>
</svg>
